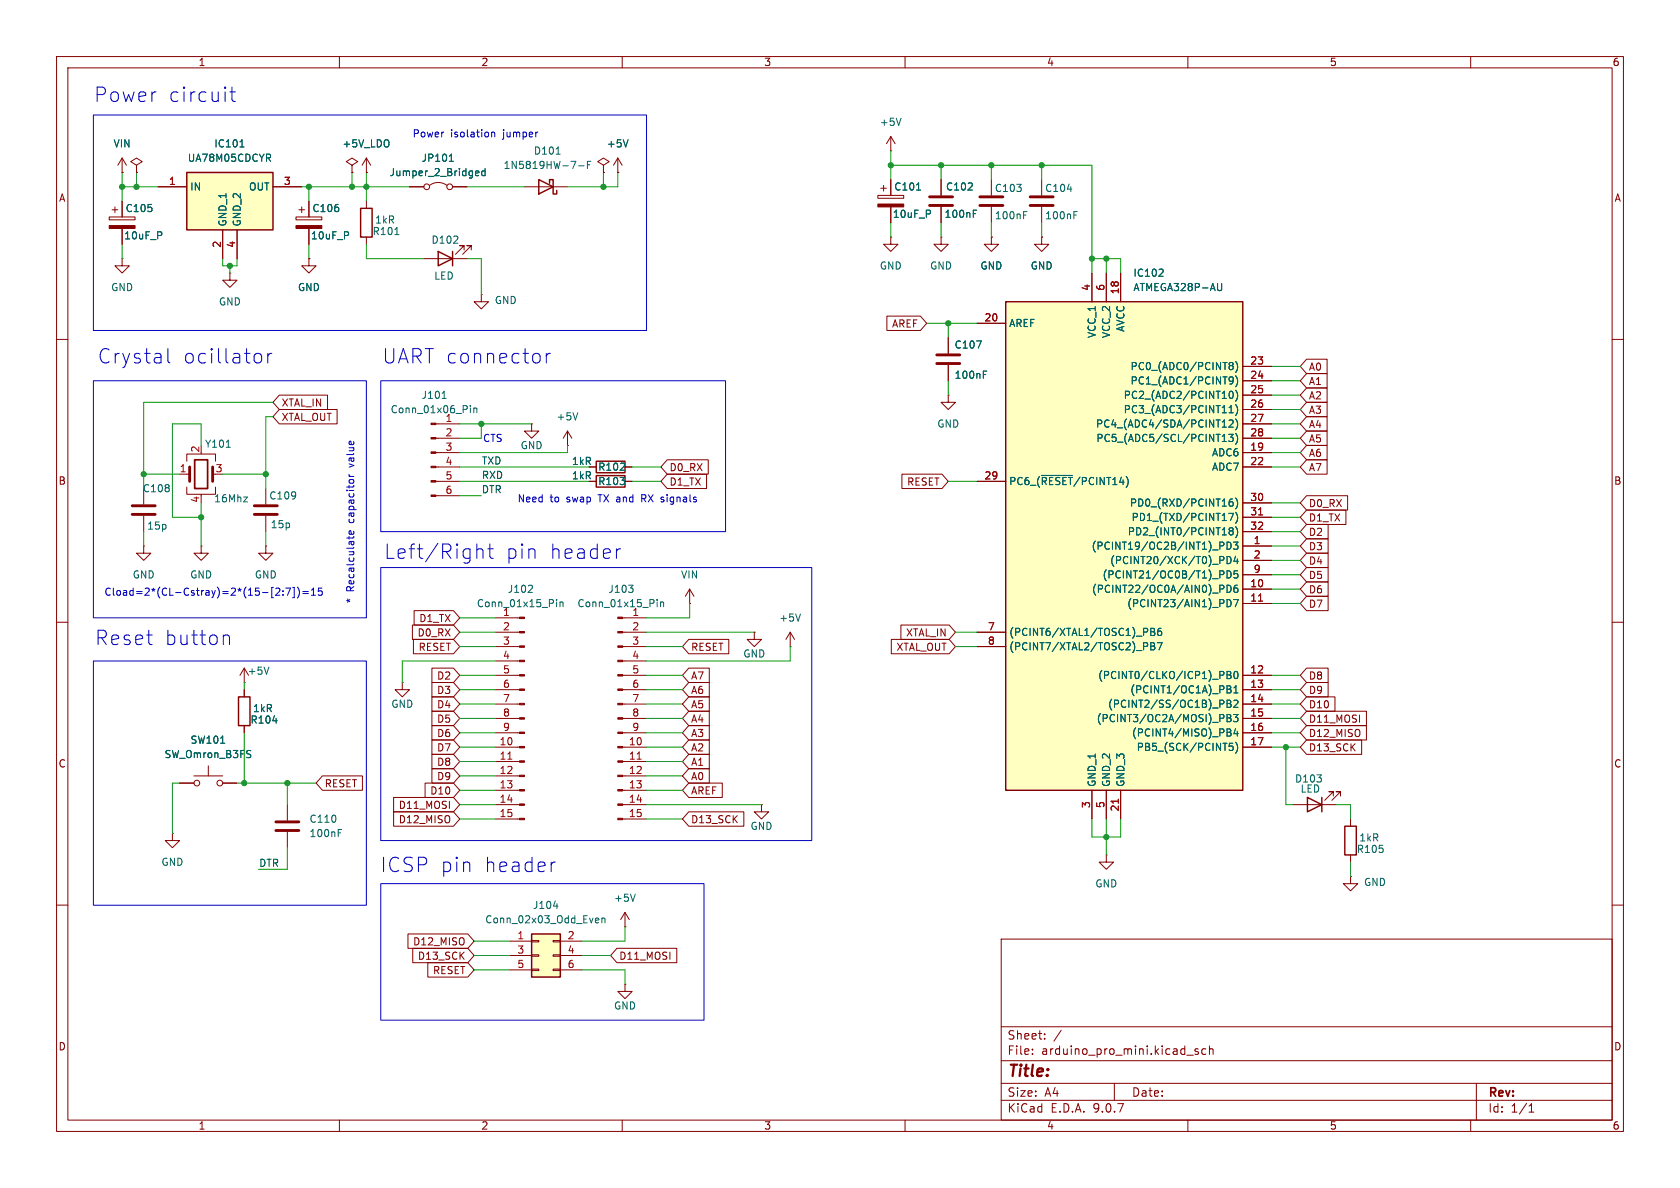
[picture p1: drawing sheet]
<svg xmlns="http://www.w3.org/2000/svg" width="297mm" height="210mm" viewBox="0 0 297 210" stroke-linecap="round" stroke-linejoin="round" font-family="sans-serif">
<g fill="none" stroke="#840000" stroke-width=".18">
<path d="M10 10h277v190h-277zM12 12h273v186h-273zM60 10v2M110 10v2M160 10v2M210 10v2M260 10v2M21.6 30.5h.1M21.6 27.9l-.8 1.3M21.6 27.9l.8 1.3M21.6 27.9v2.6M24.1 29.2l1-.6-1-.7-1 .7 1 .6v1.3"/>
<path d="M24.1 30.5h.1M157.5 26.7h.1M157.5 24.1l-.8 1.3M157.5 24.1l.7 1.3M157.5 24.1v2.6M175.3 31.8v2.7M175.3 36.6v2.8M184.1 31.8v2.7M184.1 36.6v2.8M167.6 59.7v2.8M175.3 41.9v1.3h1.2l-1.2 1.3-1.3-1.3h1.3M175.3 41.9h.1"/>
<path d="M184.1 41.9v1.3h1.3l-1.3 1.3-1.2-1.3h1.2M184.1 41.9h.1M10 60h2M77.1 74.9h4.2M77.1 77.5h4.2M94 74.9v1.3h1.2l-1.2 1.3-1.3-1.3h1.3M94 74.9h.1M100.3 78.7h.1M100.3 76.2l-.7 1.3M100.3 76.2l.8 1.3M100.3 76.2v2.5M167.6 69.9v1.2h1.3l-1.3 1.3-1.2-1.3h1.2"/>
<path d="M167.6 69.9h.1M167.6 64.5v2.8M285 60h2M25.4 96.5v1.3h1.3l-1.3 1.3-1.3-1.3h1.3M25.4 96.5h.1M31.7 83.8h1.8M33 81.5v-1.2h5.1v1.2M33 86.1v1.3h5.1v-1.3M35.6 87.4v.2M47 96.5v1.3h1.3l-1.3 1.3-1.3-1.3h1.3M47 96.5h.1M77.1 85.1h4.2"/>
<path d="M77.1 80h4.2M77.1 82.6h4.2M77.1 87.6h4.2M104.1 85.1h1.3M110.5 85.1h1.3M10 110h2M87.6 109.2h4.2M87.6 111.8h4.2M87.6 114.3h4.2M87.6 116.8h4.2M87.6 119.4h4.2M110.1 109.2h4.2"/>
<path d="M110.1 111.8h4.2M110.1 114.3h4.2M110.1 116.8h4.2M110.1 119.4h4.2M285 110h2M71.1 120.7v1.2h1.3l-1.3 1.3-1.3-1.3h1.3M71.1 120.7h.1M87.6 121.9h4.2M87.6 124.5h4.2M87.6 127h4.2M87.6 129.5h4.2M87.6 132.1h4.2"/>
<path d="M87.6 134.6h4.2M87.6 137.2h4.2M87.6 139.7h4.2M110.1 121.9h4.2M110.1 124.5h4.2M110.1 127h4.2M110.1 129.5h4.2M110.1 132.1h4.2M110.1 134.6h4.2M110.1 137.2h4.2M110.1 139.7h4.2M87.6 142.2h4.2"/>
<path d="M87.6 144.8h4.2M110.1 142.2h4.2M110.1 144.8h4.2M10 160h2M177 166h108v32h-108zM285 160h2M60 198v2M110 198v2M160 198v2M177 194.5h108M177 191.5h108M177 187.5h108"/>
<path d="M177 181.5h108M182.5 186.3v.1M182.5 185.5v.1M184.7 183.6v.1M184.7 182.8v.1M187.6 182.1l-1.3 2M197 191.5v3M209.8 186.5h1.2M210 198v2M211.8 185.5l-.3-.1-.3 .2 .1 .2 .5 .2v.3h-.6M213.2 185.5l-.5-.1-.2 .3v.4l.1 .2h.6M213.8 185.5l.2-.1 .4 .1 .1 .9"/>
<path d="M213.8 184.9v1.5M260 198v2M261 191.5v6.5M270.3 196.6h.9M270.3 195.5l.4-.4v1.5"/>
</g>
<path d="M105.4 84.1h5.1v2h-5.1z" fill="none" stroke="#840000" stroke-width=".25"/>
<g fill="#840000" stroke="#840000" stroke-width=".18">
<path d="M76.2 74.8h.9v.3h-.9z"/>
<path d="M76.2 77.3h.9v.3h-.9z"/>
<path d="M76.2 79.9h.9v.2h-.9z"/>
<path d="M76.2 82.4h.9v.3h-.9z"/>
<path d="M76.2 85h.9v.2h-.9z"/>
<path d="M76.2 87.5h.9v.3h-.9z"/>
<path d="M109.2 109.1h.9v.2h-.9z"/>
<path d="M109.2 111.6h.9v.3h-.9z"/>
<path d="M109.2 114.2h.9v.2h-.9z"/>
<path d="M109.2 116.7h.9v.3h-.9z"/>
<path d="M109.2 119.3h.9v.2h-.9z"/>
<path d="M109.2 121.8h.9v.2h-.9z"/>
<path d="M109.2 124.3h.9v.3h-.9z"/>
<path d="M109.2 126.9h.9v.2h-.9z"/>
<path d="M109.2 129.4h.9v.3h-.9z"/>
<path d="M109.2 132h.9v.2h-.9z"/>
<path d="M109.2 134.5h.9v.2h-.9z"/>
<path d="M109.2 137h.9v.3h-.9z"/>
<path d="M109.2 139.6h.9v.2h-.9z"/>
<path d="M109.2 142.1h.9v.3h-.9z"/>
<path d="M109.2 144.7h.9v.2h-.9z"/>
<path d="M91.8 109.1h.9v.2h-.9z"/>
<path d="M91.8 111.6h.9v.3h-.9z"/>
<path d="M91.8 114.2h.9v.2h-.9z"/>
<path d="M91.8 116.7h.9v.3h-.9z"/>
<path d="M91.8 119.3h.9v.2h-.9z"/>
<path d="M91.8 121.8h.9v.2h-.9z"/>
<path d="M91.8 124.3h.9v.3h-.9z"/>
<path d="M91.8 126.9h.9v.2h-.9z"/>
<path d="M91.8 129.4h.9v.3h-.9z"/>
<path d="M91.8 132h.9v.2h-.9z"/>
<path d="M91.8 134.5h.9v.2h-.9z"/>
<path d="M91.8 137h.9v.3h-.9z"/>
<path d="M91.8 139.6h.9v.2h-.9z"/>
<path d="M91.8 142.1h.9v.3h-.9z"/>
<path d="M91.8 144.7h.9v.2h-.9z"/>
</g>
<g fill="none" stroke="#006464" stroke-width=".18">
<path d="M159.3 20.9l-.4 1.3M181 38h.4M181 37.4h.6M188.7 33.4h.8M189.8 38h.5M189.8 37.4h.7M40 79.1h.7M78.2 70.4h.7M83.2 71.7v.1M83.2 72.1v.9M83.8 72.1v.9M83.8 72.2l.1-.1 .3 .1 .1 .8"/>
<path d="M102.1 73l-.4 1.2M172.6 60.3h.9l-.6 1.2M173.8 66.2h.5M173.8 65.6h.7M43.1 87.9h.6l-.6 .8h.6M94 103.5l.1 .2v.3l-.8 .7h.8M98.4 106v.1M98.4 106.4v.9M99 106.5l.2-.1 .3 .1v.8M99 106.4v.9M111.1 103.4h.8l-.4 .5M111.8 104l.1 .2-.1 .5"/>
<path d="M116.2 106v.1M116.2 106.4v.9M116.8 106.4v.9M116.8 106.5l.2-.1 .3 .1v.8"/>
</g>
<path d="M89.8 134.2h.7M112.6 134.2h.8" fill="none" stroke="#a90000" stroke-width=".18"/>
<path d="M173.2 34.8h4.1M173.2 36.3h4.1M182.1 34.8h4.1M182.1 36.3h4.1M165.6 62.7h4.1M165.6 64.3h4.1M33.5 82.6v2.5M37.6 82.6v2.5" fill="none" stroke="#840000" stroke-width=".51"/>
<path d="M34.4 81.3h2.3v5.1h-2.3z" fill="none" stroke="#840000" stroke-width=".3"/>
<path d="M177.8 53.3h41.9v86.4h-41.9z" fill="#ffffc2"/>
<path d="M63.8 36.8h2v5.1h-2zM95.2 31.8l2.6 1.2-2.6 1.3zM97.2 32.4v-.6h.6v2.5h.6v-.6M77.5 44.5l2.5 1.2-2.5 1.3zM80 44.5v2.5M177.8 53.3h41.9v86.4h-41.9zM105.4 81.5h5.1v2.1h-5.1zM231.1 141l2.6 1.2-2.6 1.3zM233.7 141v2.5M237.7 146.1h2.1v5h-2.1z" fill="none" stroke="#840000" stroke-width=".25"/>
<g fill="none" stroke="#840000" stroke-width=".18">
<path d="M62.2 29.2l1-.6-1-.7-1 .7 1 .6v1.3M62.2 30.5h.1M64.8 30.5h.1M64.8 27.9v2.6M64.8 35.6v1.2M64.8 27.9l-.8 1.3M64.8 27.9l.7 1.3M72.4 33h2.5M75.9 32.8a2.54 2.54 0 0 1 3.1 0M80 33h2.5M92.7 33h7.6M106.7 29.2l1-.6-1-.7-1 .7 1 .6v1.3"/>
<path d="M106.7 30.5h.1M109.2 30.5h.1M109.2 27.9l-.7 1.3M109.2 27.9l.8 1.3M109.2 27.9v2.6M166.4 31.8v2.7M166.4 36.6v2.8M40.6 48.3v1.2h1.3l-1.3 1.3-1.2-1.3h1.2M40.6 48.3h.1M64.8 41.9v1.3M74.9 45.7h7.6M82 44.2v-.8h-.7h.7l-1.5 1.6"/>
<path d="M83.3 44.2v-.8h-.8h.8l-1.5 1.6M85.1 52.1v1.2h-1.3l1.3 1.3 1.3-1.3h-1.3M85.1 52.1h.1M172.7 57.2h5.1M193 48.3v5M195.6 48.3v5M198.1 48.3v5M219.7 64.8h5.1M219.7 67.3h5.1M219.7 69.9h5.1M219.7 72.4h5.1M219.7 74.9h5.1"/>
<path d="M219.7 77.5h5.1M25.4 86.4v2.8M25.4 91.2v2.8M35.6 96.5v1.3h1.2l-1.2 1.3-1.3-1.3h1.3M35.6 96.5h.1M47 86.4v2.8M47 91.2v2.8M104.1 82.6h1.3M110.5 82.6h1.3M172.7 85.1h5.1M219.7 80h5.1M219.7 82.6h5.1"/>
<path d="M219.7 88.9h5.1M219.7 91.4h5.1M219.7 94h5.1M219.7 96.5h5.1M219.7 99.1h5.1M172.7 111.8h5.1M172.7 114.3h5.1M219.7 101.6h5.1M219.7 104.1h5.1M219.7 106.7h5.1M219.7 119.4h5.1M193 139.7v5.1"/>
<path d="M195.6 139.7v5.1M198.1 139.7v5.1M219.7 121.9h5.1M219.7 124.5h5.1M219.7 127h5.1M219.7 129.5h5.1M219.7 132.1h5.1M228.6 142.2h7.6M235.7 140.7v-.7h-.8h.8l-1.5 1.5M237 140.7v-.7h-.8h.8l-1.5 1.5M238.8 154.9v1.3h-1.3l1.3 1.3 1.2-1.3h-1.2M238.8 154.9h.1"/>
<path d="M238.8 144.8v1.3M238.8 151.1v1.3M110.5 174v1.3h1.3l-1.3 1.2-1.3-1.2h1.3M110.5 174h.1"/>
<circle cx="75.4" cy="33" r=".51"/>
<circle cx="79.5" cy="33" r=".51"/>
</g>
<g fill="none" stroke="#006464" stroke-width=".18">
<path d="M79.4 28.5h.8M79.7 27.4l.1-.2v1.3M84.1 31h.5M84.1 30.3l.4-.1 .2 .3-.6 .1M85.8 30.3l-.4-.1-.2 .3 .1 .5h.5M85.8 29.8v1.3M98.3 27.2h.7M102.3 29.3h.9M103.9 29.1h.4M104.5 28.5h-.6v1.3M111 24.7l-.4 1.3M172.1 37.8h.4"/>
<path d="M172.1 37.2h.6M69.8 41.5h.7M205.5 47.6l.1 .2v.3l-.8 .7h.8M216 50.1l-.1 1.2-.2 .1-.3-.1M216.1 75.5h.7M216.1 78h.7M216.2 77.1l.2-.3v1.2M216.3 74.4l.1-.2v1.3M217.2 76.8h.8l-.4 .5 .4 .1v.5l-.2 .1-.6-.1M217.3 74.4l.5-.2 .2 .4-.8 .9h.8M217.3 73h.7M217.3 72.1l.4-.4v1.3"/>
<path d="M217.3 64.5l.2 .1M217.3 64.2l.2-.1h.4l.1 .3-.2 .2M217.3 66.7l.2-.1 .5 .1a.84 .84 0 0 1-.3 1.2h-.3M217.4 69.3l.2-.1a.68 .68 0 0 1 .4 .6 .68 .68 0 0 1-.4 .6l-.2-.1-.1-.4zM217.5 64.6h.3M217.5 64.6l-.2 .1M217.8 64.6l.2 .3v.3l-.2 .1-.5-.1M218 67.2l-.2 .2-.5-.1M218.4 63.9a1.46 1.46 0 0 1 0 1.9M218.4 66.4a1.46 1.46 0 0 1 0 2M218.4 69a1.46 1.46 0 0 1 0 1.9M218.4 71.5a1.46 1.46 0 0 1 0 2"/>
<path d="M218.4 74.1a1.46 1.46 0 0 1 0 1.9M218.4 76.6a1.46 1.46 0 0 1 0 1.9M184.1 84h5.5M215.7 95.8h.4l.3 .3-.1 .3-.6 .1M216.1 98.4l.3 .2-.1 .3-.2 .1M216.9 95.8a.64 .64 0 0 1 .8 .7 .64 .64 0 0 1-.8 .6zM216.9 98.4a.64 .64 0 0 1 .8 .6 .64 .64 0 0 1-.8 .6zM217.2 90.7h.9l-.6 1.3M217.5 93.8l-.2-.2 .2-.3h.3l.2 .2-.2 .3M217.5 93.8l-.2 .3v.3l.2 .2 .4-.1 .1-.2v-.2l-.2-.3M217.5 93.8h.3M217.9 88.2l-.4 .1a.86 .86 0 0 0 0 1.2l.5-.1v-.5l-.2-.2h-.3l-.2 .2"/>
<path d="M218.1 95.8h.8l-.5 .5 .4 .1v.6l-.2 .1-.5-.1M218.4 88a1.46 1.46 0 0 1 0 2M218.4 90.6a1.46 1.46 0 0 1 0 1.9M218.4 93.1a1.46 1.46 0 0 1 0 1.9M218.4 98.3l-.3 .9h.8M218.7 98.8v.8M203.4 111.1h.5l.2 .2-.2 .4 .2 .1 .1 .3-.3 .2h-.5zM203.4 113.6h.5l.2 .3-.2 .3 .2 .1 .1 .3-.3 .3h-.5zM203.4 111.7h.5M203.4 114.2h.5M204.6 113.6h.8l-.5 1.3M205.3 111.1h-.4a.86 .86 0 0 0 0 1.2l.4-.1 .1-.4-.3-.2h-.3l-.1 .2"/>
<path d="M215.7 100.9h.4l.3 .3-.1 .3-.6 .1M215.7 103.4h.4l.3 .3-.1 .4h-.6M215.7 118.7h.4l.3 .2-.1 .4-.6 .1M216.9 100.9a.64 .64 0 0 1 .8 .6 .64 .64 0 0 1-.8 .7zM216.9 103.4a.64 .64 0 0 1 .8 .7 .64 .64 0 0 1-.8 .6zM216.9 106a.64 .64 0 0 1 .8 .6 .64 .64 0 0 1-.8 .7M216.9 118.7h.4l.3 .2-.3 .4 .3 .1 .1 .3-.3 .3h-.5zM216.9 119.3h.4M218.1 106h.8l-.5 1.3M218.3 118.8l.1-.1a.68 .68 0 0 1 .5 .6 .68 .68 0 0 1-.5 .7l-.1-.2-.2-.3zM218.7 103.4l-.3 .1a.86 .86 0 0 0 0 1.2l.4-.1 .1-.4-.3-.3-.3 .1-.2 .2M218.8 100.9h-.6l-.1 .6 .2-.1 .4 .1 .2 .1-.1 .5-.2 .1-.5-.1"/>
<path d="M216.3 123.8l.1 .2-.1 .4M216.9 123.8h.4l.3 .2-.3 .4 .3 .1 .1 .3-.3 .2h-.5zM216.9 126.3h.4l.3 .3-.3 .3 .3 .1 .1 .3-.3 .3h-.5zM216.9 121.2l.6 .2 .1 .2-.3 .2M216.9 121.8h.4M216.9 124.4h.4M216.9 126.9h.4M217.3 121.8l.4 .3-.1 .3-.7 .1M217.3 128.8l.3 .3-.3 .4 .3 .1 .1 .3-.3 .2h-.5M218 131.4h-.7v.6l.2-.1h.4l.1 .2v.4l-.2 .2-.5-.2M218.1 126.3h.8l-.5 .5 .4 .1v.6l-.2 .1-.5-.1M218.1 123.9l.5-.1 .3 .3-.8 .9h.8"/>
<path d="M218.1 122.5h.8M218.1 121.6l.4-.4v1.3M218.4 131.2a1.46 1.46 0 0 1 0 1.9M218.4 128.8l-.3 .9h.8M218.7 129.3v.8"/>
</g>
<path d="M222.5 91h.7M222.5 106.3h.7M197.7 141.3v.7" fill="none" stroke="#a90000" stroke-width=".18"/>
<path d="M164.3 34.8h4.1M164.3 36.3h4.1M23.4 89.4h4M23.4 90.9h4M45 89.4h4M45 90.9h4" fill="none" stroke="#840000" stroke-width=".51"/>
<path d="M33 30.5h15.3v10.1h-15.3z" fill="#ffffc2"/>
<path d="M33 30.5h15.3v10.1h-15.3z" fill="none" stroke="#840000" stroke-width=".25"/>
<g fill="none" stroke="#840000" stroke-width=".18">
<path d="M27.9 33h5.1M48.3 33h5M52.3 38.4h4.6v.5h-4.6zM52.8 37.1h1M53.3 36.6v1M54.6 35.6v2.8M39.4 40.6v5.1M41.9 40.6v5.1M54.6 40.4v2.8M157.5 41.9v1.3h1.2l-1.2 1.3-1.3-1.3h1.3M157.5 41.9h.1M195.6 151.1v1.3h1.2l-1.2 1.3-1.3-1.3h1.3"/>
<path d="M195.6 151.1h.1M110.5 163.8h.1M110.5 161.3l-.8 1.3M110.5 161.3l.8 1.3M110.5 161.3v2.5"/>
</g>
<path d="M42.4 26h.7M42.7 24.9l.1-.2v1.3M47.4 27.9l.4 .6M47.8 27.4v.4M61.6 41.1v.4M112.3 158.1l-.4 1.2" fill="none" stroke="#006464" stroke-width=".18"/>
<path d="M52.3 39.9h4.6v.5h-4.6z" fill="#840000" stroke="#840000" stroke-width=".18"/>
<path d="M94 165.1h5.1v7.6h-5.1z" fill="#ffffc2"/>
<path d="M42.2 123.2h2v5.1h-2zM94 165.1h5.1v7.6h-5.1z" fill="none" stroke="#840000" stroke-width=".25"/>
<g fill="none" stroke="#840000" stroke-width=".18">
<path d="M19.3 38.4h4.6v.5h-4.6zM19.8 37.1h1M20.3 36.6v1M21.6 30.5h.1M21.6 35.6v2.8M24.1 30.5h.1M27.9 33h5.1M48.3 33h5M54.6 35.6v2.8M62.2 30.5h.1M64.8 30.5h.1M72.4 33h2.5"/>
<path d="M80 33h2.5M106.7 30.5h.1M109.2 30.5h.1M155.2 34.5h4.6v.6h-4.6zM155.7 33.3h1M156.2 32.8v1M157.5 31.8v2.7M157.5 36.6v2.8M166.4 31.8v2.7M166.4 36.6v2.8M21.6 45.7v1.3h1.3l-1.3 1.3-1.3-1.3h1.3M21.6 45.7h.1"/>
<path d="M21.6 40.4v2.8M39.4 40.6v5.1M41.9 40.6v5.1M54.6 45.7v1.3h1.3l-1.3 1.3-1.3-1.3h1.3M54.6 45.7h.1M54.6 40.4v2.8M156.8 55.9h5.9l1.1 1.3-1.1 1.2h-5.9zM166.4 41.9v1.3h1.2l-1.2 1.3-1.3-1.3h1.3M166.4 41.9h.1M167.6 59.7v2.8M172.7 57.2h5.1M175.3 41.9h.1"/>
<path d="M184.1 41.9h.1M193 48.3v5M195.6 48.3v5M198.1 48.3v5M49.4 69.8h8.5v2.6h-8.5l-1.1-1.3zM49.4 72.4h10.2v2.5h-10.2l-1.1-1.2zM167.6 64.5v2.8M219.7 64.8h5.1M219.7 67.3h5.1M219.7 69.9h5.1M219.7 72.4h5.1M219.7 74.9h5.1"/>
<path d="M219.7 77.5h5.1M231 63.5h3.6v2.5h-3.6l-1.1-1.2zM231 71.1h3.6v2.6h-3.6l-1.1-1.3zM231 66h3.6v2.6h-3.6l-1.1-1.3zM231 73.7h3.6v2.5h-3.6l-1.1-1.3zM231 78.7h3.6v2.6h-3.6l-1.1-1.3zM231 76.2h3.6v2.5h-3.6l-1.1-1.2zM231 68.6h3.6v2.5h-3.6l-1.1-1.2zM104.1 85.1h1.3M104.1 82.6h1.3M110.5 85.1h1.3M110.5 82.6h1.3"/>
<path d="M118 81.3h7.2v2.5h-7.2l-1.2-1.2zM118 83.8h6.9v2.6h-6.9l-1.2-1.3zM159.4 83.8h7.1l1.1 1.3-1.1 1.3h-7.1zM172.7 85.1h5.1M219.7 82.6h5.1M219.7 80h5.1M219.7 88.9h5.1M219.7 91.4h5.1M219.7 94h5.1M219.7 96.5h5.1M219.7 99.1h5.1M231 92.7h3.8v2.6h-3.8l-1.1-1.3z"/>
<path d="M231 81.3h3.6v2.5h-3.6l-1.1-1.2zM231 90.2h6.9v2.5h-6.9l-1.1-1.3zM231 87.6h7.2v2.6h-7.2l-1.1-1.3zM231 97.8h3.8v2.5h-3.8l-1.1-1.2zM231 95.2h3.8v2.6h-3.8l-1.1-1.3zM42.4 119.4l.8-1.3v2.6M72.9 110.5h7.3l1.1 1.3-1.1 1.2h-7.3zM73.1 113h7.1l1.1 1.3-1.1 1.3h-7.1zM73.2 107.9h7l1.1 1.3-1.1 1.3h-7zM76.4 118.1h3.8l1.1 1.3-1.1 1.3h-3.8zM121.8 113h7v2.6h-7l-1.2-1.3zM121.8 118.1h3.6v2.6h-3.6l-1.2-1.3z"/>
<path d="M121.9 106.7h.1M121.9 104.1l-.7 1.3M121.9 104.1l.8 1.3M121.9 104.1v2.6M133.3 111.8v1.2h1.3l-1.3 1.3-1.2-1.3h1.2M133.3 111.8h.1M139.7 114.3h.1M139.7 111.8l-.8 1.2M139.7 111.8l.8 1.2M139.7 111.8v2.5M157.6 113h10.2l1.1 1.3-1.1 1.3h-10.2zM159.3 110.5h8.5l1.1 1.3-1.1 1.2h-8.5z"/>
<path d="M172.7 111.8h5.1M172.7 114.3h5.1M219.7 101.6h5.1M219.7 104.1h5.1M219.7 106.7h5.1M219.7 119.4h5.1M231 100.3h3.8v2.6h-3.8l-1.1-1.3zM231 102.9h3.8v2.5h-3.8l-1.1-1.3zM231 105.4h3.8v2.6h-3.8l-1.1-1.3zM231 118.1h3.8v2.6h-3.8l-1.1-1.3zM31.7 138.4h2.6M34.3 137.2h5.1"/>
<path d="M36.8 135.4v1.8M39.4 138.4h2.5M43.2 120.7h.1M43.2 121.9v1.3M43.2 128.3v1.2M57 137.2h7.1v2.5h-7.1l-1.1-1.3zM75.1 138.4h5.1l1.1 1.3-1.1 1.3h-5.1zM76.4 135.9h3.8l1.1 1.3-1.1 1.2h-3.8zM76.4 130.8h3.8l1.1 1.3-1.1 1.3h-3.8zM76.4 125.7h3.8l1.1 1.3-1.1 1.3h-3.8zM76.4 133.3h3.8l1.1 1.3-1.1 1.3h-3.8zM76.4 123.2h3.8l1.1 1.3-1.1 1.2h-3.8z"/>
<path d="M76.4 128.3h3.8l1.1 1.2-1.1 1.3h-3.8zM76.4 120.6h3.8l1.1 1.3-1.1 1.3h-3.8zM121.8 123.2h3.6v2.5h-3.6l-1.2-1.2zM121.8 138.4h5.9v2.6h-5.9l-1.2-1.3zM121.8 133.3h3.6v2.6h-3.6l-1.2-1.3zM121.8 135.9h3.6v2.5h-3.6l-1.2-1.2zM121.8 120.6h3.6v2.6h-3.6l-1.2-1.3zM121.8 125.7h3.6v2.6h-3.6l-1.2-1.3zM121.8 128.3h3.6v2.5h-3.6l-1.2-1.3zM121.8 130.8h3.6v2.6h-3.6l-1.2-1.3zM193 139.7v5.1M195.6 139.7v5.1"/>
<path d="M198.1 139.7v5.1M219.7 121.9h5.1M219.7 124.5h5.1M219.7 127h5.1M219.7 129.5h5.1M219.7 132.1h5.1M231 125.7h10.6v2.6h-10.6l-1.1-1.3zM231 128.3h10.6v2.5h-10.6l-1.1-1.3zM231 130.8h9.7v2.6h-9.7l-1.1-1.3zM231 123.2h5v2.5h-5l-1.1-1.2zM231 120.6h3.8v2.6h-3.8l-1.1-1.3zM30.5 147.3v1.3h1.2l-1.2 1.3-1.3-1.3h1.3"/>
<path d="M30.5 147.3h.1M50.8 142.2v2.8M50.8 147.1v2.8M69.6 141h10.6l1.1 1.2-1.1 1.3h-10.6zM69.6 143.5h10.6l1.1 1.3-1.1 1.3h-10.6zM121.8 143.5h9.7v2.6h-9.7l-1.2-1.3zM134.6 142.2v1.3h1.3l-1.3 1.3-1.3-1.3h1.3M134.6 142.2h.1M72.1 165.1h10.6l1.1 1.3-1.1 1.2h-10.6zM73 167.6h9.7l1.1 1.3-1.1 1.3h-9.7zM75.6 170.2h7.1l1.1 1.3-1.1 1.2h-7.1zM90.2 166.4h3.8"/>
<path d="M90.2 168.9h3.8M90.2 171.5h3.8M94 166.2h1.2v.3h-1.2zM94 168.8h1.2v.2h-1.2zM94 171.3h1.2v.3h-1.2zM97.8 166.2h1.3v.3h-1.3zM97.8 168.8h1.3v.2h-1.3zM97.8 171.3h1.3v.3h-1.3zM99.1 166.4h3.8M99.1 168.9h3.8M99.1 171.5h3.8M109.1 167.6h10.5v2.6h-10.5l-1.2-1.3z"/>
<circle cx="34.8" cy="138.4" r=".51"/>
<circle cx="38.9" cy="138.4" r=".51"/>
</g>
<g fill="none" stroke="#006464" stroke-width=".18">
<path d="M42.4 26h.7M42.7 24.9l.1-.2v1.3M47.4 27.9l.4 .6M47.8 27.4v.4M79.4 28.5h.8M79.7 27.4l.1-.2v1.3M84.1 31h.5M84.1 30.3l.4-.1 .2 .3-.6 .1M85.8 30.3l-.4-.1-.2 .3 .1 .5h.5M85.8 29.8v1.3M111 24.7l-.4 1.3M162 33.6h.8"/>
<path d="M164.4 37.3v.4M172.1 37.8h.4M172.1 37.2h.6M28.5 41.1v.4M61.6 41.1v.4M205.5 47.6l.1 .2v.3l-.8 .7h.8M216 50.1l-.1 1.2-.2 .1-.3-.1M172.6 60.3h.9l-.6 1.2M173.8 66.2h.5M173.8 65.6h.7M216.1 75.5h.7M216.1 78h.7"/>
<path d="M216.2 77.1l.2-.3v1.2M216.3 74.4l.1-.2v1.3M217.2 76.8h.8l-.4 .5 .4 .1v.5l-.2 .1-.6-.1M217.3 74.4l.5-.2 .2 .4-.8 .9h.8M217.3 73h.7M217.3 72.1l.4-.4v1.3M217.3 64.5l.2 .1M217.3 64.2l.2-.1h.4l.1 .3-.2 .2M217.3 66.7l.2-.1 .5 .1a.84 .84 0 0 1-.3 1.2h-.3M217.4 69.3l.2-.1a.68 .68 0 0 1 .4 .6 .68 .68 0 0 1-.4 .6l-.2-.1-.1-.4zM217.5 64.6h.3M217.5 64.6l-.2 .1"/>
<path d="M217.8 64.6l.2 .3v.3l-.2 .1-.5-.1M218 67.2l-.2 .2-.5-.1M218.4 63.9a1.46 1.46 0 0 1 0 1.9M218.4 66.4a1.46 1.46 0 0 1 0 2M218.4 69a1.46 1.46 0 0 1 0 1.9M218.4 71.5a1.46 1.46 0 0 1 0 2M218.4 74.1a1.46 1.46 0 0 1 0 1.9M218.4 76.6a1.46 1.46 0 0 1 0 1.9M184.1 84h5.5M215.7 95.8h.4l.3 .3-.1 .3-.6 .1M216.1 98.4l.3 .2-.1 .3-.2 .1M216.9 95.8a.64 .64 0 0 1 .8 .7 .64 .64 0 0 1-.8 .6z"/>
<path d="M216.9 98.4a.64 .64 0 0 1 .8 .6 .64 .64 0 0 1-.8 .6zM217.2 90.7h.9l-.6 1.3M217.5 93.8l-.2-.2 .2-.3h.3l.2 .2-.2 .3M217.5 93.8l-.2 .3v.3l.2 .2 .4-.1 .1-.2v-.2l-.2-.3M217.5 93.8h.3M217.9 88.2l-.4 .1a.86 .86 0 0 0 0 1.2l.5-.1v-.5l-.2-.2h-.3l-.2 .2M218.1 95.8h.8l-.5 .5 .4 .1v.6l-.2 .1-.5-.1M218.4 88a1.46 1.46 0 0 1 0 2M218.4 90.6a1.46 1.46 0 0 1 0 1.9M218.4 93.1a1.46 1.46 0 0 1 0 1.9M218.4 98.3l-.3 .9h.8M218.7 98.8v.8"/>
<path d="M47.5 117.9l-.4 1.3M141.5 108.5l-.4 1.3M203.4 111.1h.5l.2 .2-.2 .4 .2 .1 .1 .3-.3 .2h-.5zM203.4 113.6h.5l.2 .3-.2 .3 .2 .1 .1 .3-.3 .3h-.5zM203.4 111.7h.5M203.4 114.2h.5M204.6 113.6h.8l-.5 1.3M205.3 111.1h-.4a.86 .86 0 0 0 0 1.2l.4-.1 .1-.4-.3-.2h-.3l-.1 .2M215.7 100.9h.4l.3 .3-.1 .3-.6 .1M215.7 103.4h.4l.3 .3-.1 .4h-.6M215.7 118.7h.4l.3 .2-.1 .4-.6 .1M216.9 100.9a.64 .64 0 0 1 .8 .6 .64 .64 0 0 1-.8 .7z"/>
<path d="M216.9 103.4a.64 .64 0 0 1 .8 .7 .64 .64 0 0 1-.8 .6zM216.9 106a.64 .64 0 0 1 .8 .6 .64 .64 0 0 1-.8 .7M216.9 118.7h.4l.3 .2-.3 .4 .3 .1 .1 .3-.3 .3h-.5zM216.9 119.3h.4M218.1 106h.8l-.5 1.3M218.3 118.8l.1-.1a.68 .68 0 0 1 .5 .6 .68 .68 0 0 1-.5 .7l-.1-.2-.2-.3zM218.7 103.4l-.3 .1a.86 .86 0 0 0 0 1.2l.4-.1 .1-.4-.3-.3-.3 .1-.2 .2M218.8 100.9h-.6l-.1 .6 .2-.1 .4 .1 .2 .1-.1 .5-.2 .1-.5-.1M39 131.4h.7M44.1 133.3l.2 .3-.2 .3M44.1 132.7h.2M48.2 127.4h.8"/>
<path d="M216.3 123.8l.1 .2-.1 .4M216.9 123.8h.4l.3 .2-.3 .4 .3 .1 .1 .3-.3 .2h-.5zM216.9 126.3h.4l.3 .3-.3 .3 .3 .1 .1 .3-.3 .3h-.5zM216.9 121.2l.6 .2 .1 .2-.3 .2M216.9 121.8h.4M216.9 124.4h.4M216.9 126.9h.4M217.3 121.8l.4 .3-.1 .3-.7 .1M217.3 128.8l.3 .3-.3 .4 .3 .1 .1 .3-.3 .2h-.5M218 131.4h-.7v.6l.2-.1h.4l.1 .2v.4l-.2 .2-.5-.2M218.1 126.3h.8l-.5 .5 .4 .1v.6l-.2 .1-.5-.1M218.1 123.9l.5-.1 .3 .3-.8 .9h.8"/>
<path d="M218.1 122.5h.8M218.1 121.6l.4-.4v1.3M218.4 131.2a1.46 1.46 0 0 1 0 1.9M218.4 128.8l-.3 .9h.8M218.7 129.3v.8M59.8 147.2h.4M59.8 146.6h.6M97.9 160.2h.7M105.4 162.3l.4 .1 .1 .2-.6 .1M105.8 163.1h-.4M106.4 162.4l.2-.1 .3 .1 .1 .7M106.4 162.3v.8"/>
</g>
<g fill="#840000" stroke="#840000" stroke-width=".18">
<path d="M19.3 39.9h4.6v.5h-4.6z"/>
<path d="M155.2 36.1h4.6v.5h-4.6z"/>
</g>
<path d="M48.8 145.3h4M48.8 146.8h4" fill="none" stroke="#840000" stroke-width=".51"/>
<g fill="none" stroke="#009600" stroke-width=".18">
<path d="M21.6 33h6.3M21.6 30.5v5.1M24.1 30.5v2.5M53.3 33h19.1M54.6 33v2.6M62.2 30.5v2.5M64.8 30.5v5.1M82.5 33h10.2M106.7 30.5v2.5M109.2 30.5v2.5h-8.9M157.5 26.7v5.1M157.5 39.4v2.5"/>
<path d="M157.5 29.2h35.5v19.1M166.4 29.2v2.6M166.4 39.4v2.5M175.3 29.2v2.6M175.3 39.4v2.5M184.1 29.2v2.6M184.1 39.4v2.5M21.6 43.2v2.5M39.4 45.7v1.3h2.5v-1.3M40.6 47v1.3M54.6 43.2v2.5M64.8 43.2v2.5h10.1"/>
<path d="M82.5 45.7h2.6v6.4M163.8 57.2h8.9M167.6 57.2v2.5M193 45.7h5.1v2.6M195.6 45.7v2.6M35.6 78.7v-3.8h-5.1v16.5h5.1M48.3 71.1h-22.9v15.3M48.3 73.7h-1.3v12.7M81.3 74.9h12.7M85.1 74.9v2.6h-3.8M100.3 78.7v1.3h-19M167.6 67.3v2.6"/>
<path d="M224.8 77.5h5.1M224.8 74.9h5.1M224.8 69.9h5.1M224.8 72.4h5.1M224.8 67.3h5.1M224.8 64.8h5.1M25.4 83.8h6.3M25.4 94v2.5M35.6 88.9v7.6M39.4 83.8h7.6M47 94v2.5M81.3 87.6h3.8"/>
<path d="M81.3 85.1h22.8M81.3 82.6h22.8M111.8 85.1h5M111.8 82.6h5M167.6 85.1h5.1M224.8 82.6h5.1M224.8 80h5.1M224.8 91.4h5.1M224.8 94h5.1M224.8 88.9h5.1M224.8 99.1h5.1M224.8 96.5h5.1"/>
<path d="M81.3 109.2h6.3M81.3 114.3h6.3M81.3 111.8h6.3M81.3 119.4h6.3M87.6 116.8h-16.5v3.9M114.3 114.3h6.3M114.3 111.8h19M114.3 119.4h6.3M121.9 106.7v2.5h-7.6M139.7 114.3v2.5h-25.4M168.9 114.3h3.8M168.9 111.8h3.8"/>
<path d="M224.8 119.4h5.1M224.8 101.6h5.1M224.8 104.1h5.1M224.8 106.7h5.1M31.7 138.4h-1.2v8.9M41.9 138.4h14M43.2 120.7v1.2M43.2 129.5v8.9M50.8 138.4v3.8M81.3 139.7h6.3M81.3 134.6h6.3M81.3 132.1h6.3"/>
<path d="M81.3 124.5h6.3M81.3 127h6.3M81.3 129.5h6.3M81.3 137.2h6.3M81.3 121.9h6.3M114.3 139.7h6.3M114.3 134.6h6.3M114.3 132.1h6.3M114.3 124.5h6.3M114.3 127h6.3M114.3 129.5h6.3M114.3 137.2h6.3"/>
<path d="M114.3 121.9h6.3M224.8 132.1h5.1M224.8 124.5h5.1M224.8 127h5.1M224.8 129.5h5.1M224.8 121.9h5.1M227.3 132.1v10.1h1.3M50.8 149.9v3.8h-5.1M81.3 142.2h6.3M81.3 144.8h6.3M114.3 142.2h20.3M114.3 144.8h6.3"/>
<path d="M193 144.8v3.2h5.1v-3.2M195.6 144.8v6.3M236.2 142.2h2.6v2.6M238.8 152.4v2.5M83.8 166.4h6.4M83.8 168.9h6.4M83.8 171.5h6.4M102.9 171.5h7.6v2.5M102.9 168.9h5M110.5 163.8v2.6h-7.6"/>
</g>
<g fill="none" stroke="#0000c2" stroke-width=".18">
<path d="M40.6 16.2h1M41 15.4v2.2l.1 .2 .5 .1M16.5 20.3h97.8v38.1h-97.8zM86.9 23.4v.8M86.9 23.5l.2-.1h.3l.1 .8M95 23.4h.1M16.5 67.3h48.3v41.9h-48.3zM29.7 61.6v2.2l.3 .4M45.4 62.5a.69 .69 0 0 1 .9 .5v.7a.69 .69 0 0 1-.9 .5M47.3 62.5v1.7M48.1 62.5a.65 .65 0 0 0-.8 .5M67.3 67.3h61v26.7h-61z"/>
<path d="M96.6 62.5v1.7M97.3 62.5a.65 .65 0 0 0-.7 .5M61.7 83.9l.3 .3M61.7 94.8v.5M61.7 84.2h.9M62.5 93.9l.1 .4-.2 .1h-.6v-.5l.2-.1 .1 .6M62.6 94.8v.1M84.3 96.2v2.5M84.3 97.3a.63 .63 0 0 1 1.1 .1v1.3M86.2 97h1M86.6 96.2v2.1l.1 .3 .5 .1M109.7 97l-.5 .1"/>
<path d="M113.5 88.1h.4M113.9 87.5h-.4v1.2M16.5 116.8h48.3v43.2h-48.3zM39.8 112.3l.6 .1 .2 .2v1.3M48 105.7h.3M48 103.8h.3M48.8 104.1l.4-.1 .3 .3-.8 .9h.8M50 105.1v.1M50 104.4v.2M50.5 104h.9l-.6 1.2M51.7 103.8h.3v1.9h-.3M52.6 103.8a1.46 1.46 0 0 1 0 1.9"/>
<path d="M53.5 104.6h1M53.5 104.9h1M55.1 104.3l.3-.3v1.2M55.1 105.2h.7M56.9 104h-.6v.6l.1-.2 .5 .1 .1 .2-.1 .4-.2 .1-.4-.1M67.3 100.3h76.2v48.3h-76.2zM67.3 156.2h57.2v24.1h-57.2zM98.2 152.4l-.5 .1"/>
</g>
<path d="M222.5 91h.7M222.5 106.3h.7M197.7 141.3v.7" fill="none" stroke="#a90000" stroke-width=".18"/>
<g fill="#009600" stroke="#009600" stroke-width=".18">
<circle cx="85.1" cy="74.9" r=".46"/>
<circle cx="106.7" cy="33" r=".46"/>
<circle cx="64.8" cy="33" r=".46"/>
<circle cx="24.1" cy="33" r=".46"/>
<circle cx="21.6" cy="33" r=".46"/>
<circle cx="62.2" cy="33" r=".46"/>
<circle cx="54.6" cy="33" r=".46"/>
<circle cx="40.6" cy="47" r=".46"/>
<circle cx="43.2" cy="138.4" r=".46"/>
<circle cx="50.8" cy="138.4" r=".46"/>
<circle cx="47" cy="83.8" r=".46"/>
<circle cx="25.4" cy="83.8" r=".46"/>
<circle cx="35.6" cy="91.4" r=".46"/>
<circle cx="184.1" cy="29.2" r=".46"/>
<circle cx="175.3" cy="29.2" r=".46"/>
<circle cx="195.6" cy="45.7" r=".46"/>
<circle cx="167.6" cy="57.2" r=".46"/>
<circle cx="157.5" cy="29.2" r=".46"/>
<circle cx="193" cy="45.7" r=".46"/>
<circle cx="166.4" cy="29.2" r=".46"/>
<circle cx="195.6" cy="148" r=".46"/>
<circle cx="227.3" cy="132.1" r=".46"/>
</g>
<g font-size="3.5" fill="#0000c2">
<text x="16.6" y="18.3">Power</text>
<text x="29.7" y="18.3">circuit</text>
<text x="17.2" y="64.5">Crystal</text>
<text x="32.3" y="64.5">ocillator</text>
<text x="67.6" y="64.5">UART connector</text>
<text x="67.9" y="99">Left/Right</text>
<text x="89.4" y="99">pin</text>
<text x="97" y="99">header</text>
<text x="16.8" y="114.3">Reset</text>
<text x="29.1" y="114.3">button</text>
<text x="67.2" y="154.4">ICSP pin</text>
<text x="85.5" y="154.4">header</text>
</g>
<text font-size="2.8" fill="#840000" x="178" y="190.9">Title:</text>
<g font-size="2.1" fill="#840000">
<text x="178" y="184">Sheet:</text>
<text x="178" y="186.7">File:</text>
<text x="184.1" y="186.7">arduino_pro_mini.kicad_sch</text>
<text x="178" y="196.9">KiCad</text>
<text x="178" y="194.1">Size:</text>
<text x="184.7" y="194.1">A4</text>
<text x="185.7" y="196.9">E.D.A.</text>
<text x="193.3" y="196.9">9.0.7</text>
<text x="200" y="194.1">Date:</text>
<text x="263" y="194.3">Rev:</text>
<text x="263" y="196.9">Id:</text>
<text x="267.1" y="196.9">1/1</text>
</g>
<g font-size="1.8" fill="#840000">
<text x="35" y="11.9">1</text>
<text x="85" y="11.9">2</text>
<text x="135" y="11.9">3</text>
<text x="185" y="11.9">4</text>
<text x="235" y="11.9">5</text>
<text x="285" y="11.9">6</text>
<text x="10.3" y="35.9">A</text>
<text x="285.3" y="35.9">A</text>
<text x="157.6" y="58.1">AREF</text>
<text x="231.3" y="65.7">A0</text>
<text x="231.3" y="68.3">A1</text>
<text x="231.3" y="70.8">A2</text>
<text x="49.7" y="72.1">XTAL_IN</text>
<text x="49.7" y="74.6">XTAL_OUT</text>
<text x="231.3" y="73.3">A3</text>
<text x="231.3" y="75.9">A4</text>
<text x="118.3" y="83.5">D0_RX</text>
<text x="231.3" y="81">A6</text>
<text x="231.3" y="83.5">A7</text>
<text x="231.3" y="78.4">A5</text>
<text x="10.3" y="85.9">B</text>
<text x="118.3" y="86">D1_TX</text>
<text x="160.3" y="86">RESET</text>
<text x="231.3" y="89.9">D0_RX</text>
<text x="285.3" y="85.9">B</text>
<text x="231.3" y="94.9">D2</text>
<text x="231.3" y="92.4">D1_TX</text>
<text x="231.3" y="100">D4</text>
<text x="231.3" y="97.5">D3</text>
<text x="231.3" y="102.6">D5</text>
<text x="231.3" y="105.1">D6</text>
<text x="231.3" y="107.6">D7</text>
<text x="73.7" y="112.7">D0_RX</text>
<text x="74" y="110.2">D1_TX</text>
<text x="160.1" y="112.7">XTAL_IN</text>
<text x="73.9" y="115.3">RESET</text>
<text x="122.1" y="115.3">RESET</text>
<text x="158.4" y="115.3">XTAL_OUT</text>
<text x="77.2" y="125.4">D4</text>
<text x="77.2" y="122.9">D3</text>
<text x="77.2" y="120.3">D2</text>
<text x="122.1" y="125.4">A5</text>
<text x="122.1" y="122.9">A6</text>
<text x="122.1" y="120.3">A7</text>
<text x="231.3" y="125.4">D10</text>
<text x="231.3" y="122.9">D9</text>
<text x="231.3" y="120.3">D8</text>
<text x="77.2" y="128">D5</text>
<text x="77.2" y="130.5">D6</text>
<text x="122.1" y="128">A4</text>
<text x="122.1" y="130.5">A3</text>
<text x="231.3" y="128">D11_MOSI</text>
<text x="231.3" y="130.5">D12_MISO</text>
<text x="10.3" y="135.9">C</text>
<text x="77.2" y="133">D7</text>
<text x="77.2" y="135.6">D8</text>
<text x="122.1" y="135.6">A1</text>
<text x="122.1" y="133">A2</text>
<text x="231.3" y="133">D13_SCK</text>
<text x="285.3" y="135.9">C</text>
<text x="57.3" y="139.4">RESET</text>
<text x="70.4" y="143.2">D11_MOSI</text>
<text x="76" y="140.7">D10</text>
<text x="77.2" y="138.1">D9</text>
<text x="122.1" y="140.7">AREF</text>
<text x="122.1" y="138.1">A0</text>
<text x="70.4" y="145.7">D12_MISO</text>
<text x="122.1" y="145.7">D13_SCK</text>
<text x="72.9" y="167.3">D12_MISO</text>
<text x="73.8" y="169.9">D13_SCK</text>
<text x="76.4" y="172.4">RESET</text>
<text x="109.4" y="169.9">D11_MOSI</text>
<text x="10.3" y="185.9">D</text>
<text x="285.3" y="185.9">D</text>
<text x="35" y="199.9">1</text>
<text x="85" y="199.9">2</text>
<text x="135" y="199.9">3</text>
<text x="185" y="199.9">4</text>
<text x="235" y="199.9">5</text>
<text x="285" y="199.9">6</text>
</g>
<g font-size="1.8" fill="#006464">
<text x="155.4" y="22.5">+5V</text>
<text x="20" y="26.3">VIN</text>
<text x="33.1" y="28.8">UA78M05CDCYR</text>
<text x="37.8" y="26.3">IC101</text>
<text x="60.4" y="26.3">+5V_LDO</text>
<text x="74.4" y="28.8">JP101</text>
<text x="94.3" y="27.5">D101</text>
<text x="107.2" y="26.3">+5V</text>
<text x="33.5" y="33.9">IN</text>
<text x="43.9" y="33.9">OUT</text>
<text x="68.8" y="31.3">Jumper_2_Bridged</text>
<text x="88.9" y="30.1">1N5819HW-7-F</text>
<text x="158" y="33.9">C101</text>
<text x="167.1" y="33.9">C102</text>
<text x="175.8" y="34.1">C103</text>
<text x="184.7" y="34.1">C104</text>
<text x="22.1" y="37.7">C105</text>
<text x="40.2" y="40.1" transform="rotate(-90 40.2 40.1)">GND_1</text>
<text x="42.8" y="40.1" transform="rotate(-90 42.8 40.1)">GND_2</text>
<text x="55.1" y="37.7">C106</text>
<text x="65.8" y="41.8">R101</text>
<text x="66.2" y="39.7">1kR</text>
<text x="157.7" y="38.7">10uF_P</text>
<text x="166.9" y="38.7">100nF</text>
<text x="175.8" y="39">100nF</text>
<text x="184.7" y="39">100nF</text>
<text x="21.9" y="42.5">10uF_P</text>
<text x="54.9" y="42.5">10uF_P</text>
<text x="76.2" y="43.3">D102</text>
<text x="155.4" y="47.9">GND</text>
<text x="164.3" y="47.9">GND</text>
<text x="173.2" y="47.9">GND</text>
<text x="182.1" y="47.9">GND</text>
<text x="19.6" y="51.7">GND</text>
<text x="52.6" y="51.7">GND</text>
<text x="76.7" y="49.6">LED</text>
<text x="87.4" y="53.9">GND</text>
<text x="200.3" y="49.1">IC102</text>
<text x="200.3" y="51.7">ATMEGA328P-AU</text>
<text x="38.6" y="54.2">GND</text>
<text x="178.3" y="58">AREF</text>
<text x="193.9" y="59.9" transform="rotate(-90 193.9 59.9)">VCC_1</text>
<text x="196.4" y="59.9" transform="rotate(-90 196.4 59.9)">VCC_2</text>
<text x="199" y="58.8" transform="rotate(-90 199 58.8)">AVCC</text>
<text x="168.7" y="61.8">C107</text>
<text x="199.8" y="65.6">PC0_(ADC0/PCINT8)</text>
<text x="74.4" y="70.7">J101</text>
<text x="168.7" y="67.2">100nF</text>
<text x="198.6" y="70.7">PC2_(ADC2/PCINT10)</text>
<text x="199.8" y="68.2">PC1_(ADC1/PCINT9)</text>
<text x="69" y="73.3">Conn_01x06_Pin</text>
<text x="78.7" y="74.7">1</text>
<text x="98.3" y="74.5">+5V</text>
<text x="165.6" y="75.8">GND</text>
<text x="193.7" y="75.8">PC4_(ADC4/SDA/PCINT12)</text>
<text x="198.6" y="73.3">PC3_(ADC3/PCINT11)</text>
<text x="36.1" y="79.3">Y101</text>
<text x="91.9" y="79.6">GND</text>
<text x="101" y="82.4">1kR</text>
<text x="105.7" y="83.4">R102</text>
<text x="193.7" y="78.3">PC5_(ADC5/SCL/PCINT13)</text>
<text x="214.2" y="80.9">ADC6</text>
<text x="214.2" y="83.4">ADC7</text>
<text x="25.2" y="87.2">C108</text>
<text x="37.8" y="89">16Mhz</text>
<text x="47.5" y="88.5">C109</text>
<text x="101" y="84.9">1kR</text>
<text x="105.7" y="86">R103</text>
<text x="178.3" y="86">PC6_(~{RESET}/PCINT14)</text>
<text x="199.6" y="89.8">PD0_(RXD/PCINT16)</text>
<text x="25.9" y="93.8">15p</text>
<text x="47.8" y="93.6">15p</text>
<text x="199.3" y="94.8">PD2_(INT0/PCINT18)</text>
<text x="199.9" y="92.3">PD1_(TXD/PCINT17)</text>
<text x="192.9" y="97.4">(PCINT19/OC2B/INT1)_PD3</text>
<text x="196.1" y="99.9">(PCINT20/XCK/T0)_PD4</text>
<text x="23.4" y="102.5">GND</text>
<text x="33.5" y="102.5">GND</text>
<text x="45" y="102.5">GND</text>
<text x="84.2" y="107.5">Conn_01x15_Pin</text>
<text x="89.7" y="105">J102</text>
<text x="102" y="107.5">Conn_01x15_Pin</text>
<text x="107.5" y="105">J103</text>
<text x="120.3" y="102.5">VIN</text>
<text x="192.9" y="105">(PCINT22/OC0A/AIN0)_PD6</text>
<text x="194.8" y="102.5">(PCINT21/OC0B/T1)_PD5</text>
<text x="199.2" y="107.5">(PCINT23/AIN1)_PD7</text>
<text x="88.8" y="109">1</text>
<text x="111.7" y="109">1</text>
<text x="137.7" y="110.1">+5V</text>
<text x="178.3" y="112.6">(PCINT6/XTAL1/TOSC1)_PB6</text>
<text x="43.7" y="119.5">+5V</text>
<text x="131.3" y="116.4">GND</text>
<text x="178.3" y="115.2">(PCINT7/XTAL2/TOSC2)_PB7</text>
<text x="69.1" y="125.3">GND</text>
<text x="194" y="120.2">(PCINT0/CLKO/ICP1)_PB0</text>
<text x="195.8" y="125.3">(PCINT2/SS/OC1B)_PB2</text>
<text x="199.7" y="122.8">(PCINT1/OC1A)_PB1</text>
<text x="33.6" y="131.7">SW101</text>
<text x="44.2" y="128.1">R104</text>
<text x="44.6" y="126.1">1kR</text>
<text x="193.8" y="127.9">(PCINT3/OC2A/MOSI)_PB3</text>
<text x="200" y="130.4">(PCINT4/MISO)_PB4</text>
<text x="29" y="134.2">SW_Omron_B3FS</text>
<text x="200.9" y="132.9">PB5_(SCK/PCINT5)</text>
<text x="193.9" y="139.2" transform="rotate(-90 193.9 139.2)">GND_1</text>
<text x="196.4" y="139.2" transform="rotate(-90 196.4 139.2)">GND_2</text>
<text x="199" y="139.2" transform="rotate(-90 199 139.2)">GND_3</text>
<text x="228.8" y="138.5">D103</text>
<text x="229.8" y="140.3">LED</text>
<text x="54.6" y="145.6">C110</text>
<text x="54.6" y="148.2">100nF</text>
<text x="132.6" y="146.9">GND</text>
<text x="240.2" y="148.9">1kR</text>
<text x="28.4" y="153.3">GND</text>
<text x="239.8" y="151">R105</text>
<text x="94.1" y="160.9">J104</text>
<text x="108.5" y="159.6">+5V</text>
<text x="193.5" y="157.1">GND</text>
<text x="241" y="156.8">GND</text>
<text x="85.7" y="163.4">Conn_02x03_Odd_Even</text>
<text x="108.5" y="178.7">GND</text>
</g>
<g font-size="1.8" fill="#0000c2">
<text x="72.8" y="24.5">Power</text>
<text x="79.6" y="24.5">isolation</text>
<text x="89" y="24.5">jumper</text>
<text x="62.8" y="82.3" transform="rotate(-90 62.8 82.3)">value</text>
<text x="85.3" y="78.3">CTS</text>
<text x="91.4" y="89">Need</text>
<text x="97.2" y="89">to</text>
<text x="100.3" y="89">swap</text>
<text x="106.1" y="89">TX and</text>
<text x="114.1" y="89">RX signals</text>
<text x="62.8" y="92.3" transform="rotate(-90 62.8 92.3)">capacitor</text>
<text x="18.4" y="105.5">Cload=2*(CL-Cstray)=2*(15-[2:7])=15</text>
<text x="62.8" y="106.8" transform="rotate(-90 62.8 106.8)">*</text>
<text x="62.8" y="104.6" transform="rotate(-90 62.8 104.6)">Recalculate</text>
</g>
<g font-size="1.8" fill="#a90000">
<text x="29.8" y="32.8">1</text>
<text x="50.1" y="32.8">3</text>
<text x="39.1" y="43.9" transform="rotate(-90 39.1 43.9)">2</text>
<text x="41.7" y="43.9" transform="rotate(-90 41.7 43.9)">4</text>
<text x="192.8" y="51.5" transform="rotate(-90 192.8 51.5)">4</text>
<text x="195.3" y="51.5" transform="rotate(-90 195.3 51.5)">6</text>
<text x="197.9" y="52.1" transform="rotate(-90 197.9 52.1)">18</text>
<text x="173.9" y="56.9">20</text>
<text x="220.9" y="64.5">23</text>
<text x="220.9" y="67.1">24</text>
<text x="220.9" y="69.6">25</text>
<text x="78.7" y="77.2">2</text>
<text x="220.9" y="72.1">26</text>
<text x="220.9" y="74.7">27</text>
<text x="220.9" y="77.2">28</text>
<text x="31.7" y="83.6">1</text>
<text x="35.3" y="80.1" transform="rotate(-90 35.3 80.1)">2</text>
<text x="38" y="83.6">3</text>
<text x="78.7" y="79.8">3</text>
<text x="78.7" y="82.3">4</text>
<text x="220.9" y="79.8">19</text>
<text x="220.9" y="82.3">22</text>
<text x="35.3" y="89" transform="rotate(-90 35.3 89)">4</text>
<text x="78.7" y="84.8">5</text>
<text x="78.7" y="87.4">6</text>
<text x="173.9" y="84.8">29</text>
<text x="220.9" y="88.6">30</text>
<text x="220.9" y="91.2">31</text>
<text x="220.9" y="93.7">32</text>
<text x="221.5" y="96.3">1</text>
<text x="221.5" y="98.8">2</text>
<text x="221.5" y="101.3">9</text>
<text x="220.9" y="103.9">10</text>
<text x="220.9" y="106.4">11</text>
<text x="88.8" y="111.5">2</text>
<text x="111.7" y="111.5">2</text>
<text x="174.6" y="111.5">7</text>
<text x="88.8" y="114">3</text>
<text x="88.8" y="116.6">4</text>
<text x="88.8" y="119.1">5</text>
<text x="111.7" y="114">3</text>
<text x="111.7" y="116.6">4</text>
<text x="111.7" y="119.1">5</text>
<text x="174.6" y="114">8</text>
<text x="220.9" y="119.1">12</text>
<text x="88.8" y="121.7">6</text>
<text x="88.8" y="124.2">7</text>
<text x="111.7" y="121.7">6</text>
<text x="111.7" y="124.2">7</text>
<text x="220.9" y="121.7">13</text>
<text x="220.9" y="124.2">14</text>
<text x="88.2" y="131.8">10</text>
<text x="88.8" y="126.7">8</text>
<text x="88.8" y="129.3">9</text>
<text x="111.1" y="131.8">10</text>
<text x="111.7" y="126.7">8</text>
<text x="111.7" y="129.3">9</text>
<text x="220.9" y="126.7">15</text>
<text x="220.9" y="129.3">16</text>
<text x="220.9" y="131.8">17</text>
<text x="88.2" y="134.4">11</text>
<text x="88.2" y="136.9">12</text>
<text x="111.1" y="134.4">11</text>
<text x="111.1" y="136.9">12</text>
<text x="88.2" y="139.4">13</text>
<text x="88.2" y="142">14</text>
<text x="111.1" y="139.4">13</text>
<text x="111.1" y="142">14</text>
<text x="192.8" y="142.9" transform="rotate(-90 192.8 142.9)">3</text>
<text x="195.3" y="142.9" transform="rotate(-90 195.3 142.9)">5</text>
<text x="197.9" y="143.6" transform="rotate(-90 197.9 143.6)">21</text>
<text x="88.2" y="144.5">15</text>
<text x="111.1" y="144.5">15</text>
<text x="91.4" y="166.1">1</text>
<text x="100.3" y="166.1">2</text>
<text x="91.4" y="168.7">3</text>
<text x="91.4" y="171.2">5</text>
<text x="100.3" y="168.7">4</text>
<text x="100.3" y="171.2">6</text>
</g>
<g font-size="1.8" fill="#0f0f0f">
<text x="85.1" y="82.2">TXD</text>
<text x="85.1" y="84.7">RXD</text>
<text x="85.1" y="87.3">DTR</text>
<text x="45.7" y="153.3">DTR</text>
</g>
</svg>
